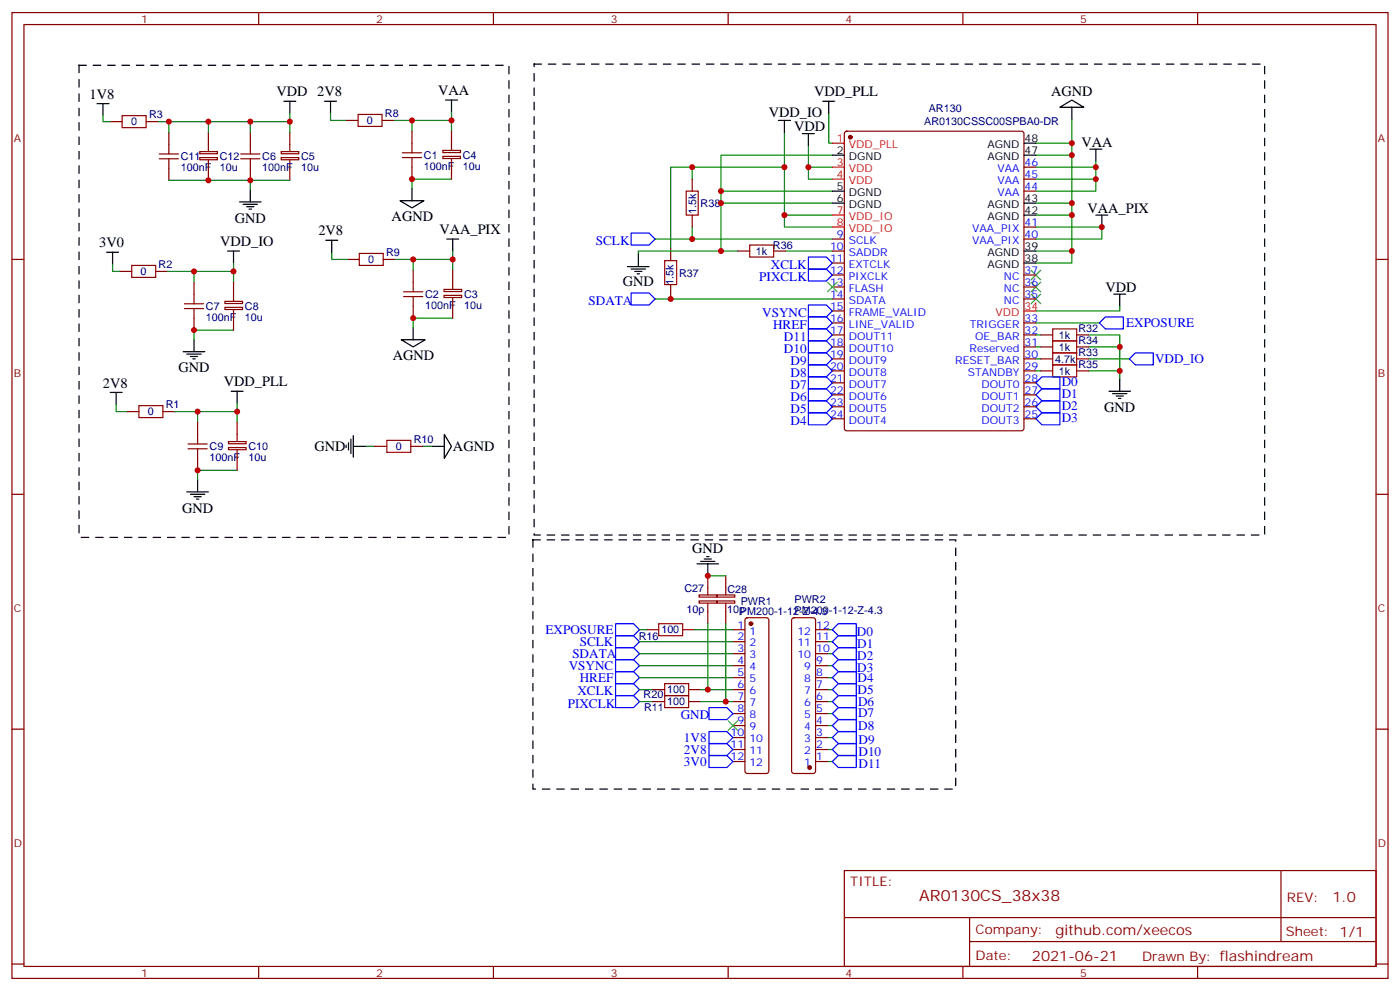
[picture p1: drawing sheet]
<svg xmlns="http://www.w3.org/2000/svg" width="412mm" height="292mm" viewBox="0 0 412 292" stroke-linecap="round" stroke-linejoin="round" font-family="sans-serif">
<g fill="none" stroke="#870000" stroke-width=".35">
<path d="M3.5 3.7h405.4v284.3h-405.4zM7.1 7.2h398.2v277.3h-398.2zM76.2 3.7v3.5M145.3 3.7v3.5M214.5 3.7v3.5M283.6 3.7v3.5M352.8 3.7v3.5M32.5 35.8h3.5M43 35.8h3.6M49.7 39v6.3M61.4 39v5.6M73.7 39v6.3"/>
<path d="M85.4 39v5.6M102 35.5h3.5M112.5 35.5h3.6M121.4 38.6v6.4M133 38.6v5.7M248.9 38.8l.5-.2h51.5l.7 .5v87l-.4 .7h-51.8l-.6-.4-.1-87.1zM46.9 46.7h5.7M46.9 45.3h5.7M49.7 46.7v6.4M58.8 46.4h5.2v.6h-5.2zM58.8 44.6h5.2v.7h-5.2zM61.4 47.1v6"/>
<path d="M70.9 46.7h5.7M70.9 45.3h5.7M73.7 46.7v6.4M82.8 46.4h5.2v.6h-5.2zM82.8 44.6h5.2v.7h-5.2zM85.4 47.1v6M118.5 46.4h5.7M118.5 45h5.7M121.4 46.4v6.3M130.5 46h5.1v.7h-5.1zM130.5 44.3h5.1v.6h-5.1zM133 46.7v6"/>
<path d="M203.9 52.7v3.6M301.6 56.3h3.6M301.6 52.7h3.6M301.6 49.2h3.6M3.5 76.4h3.6M35.3 79.9h3.5M45.9 79.9h3.5M102.3 76.4h3.5M112.9 76.4h3.5M121.7 79.6v6.3M133.3 79.6v5.6M197.6 73.2v3.5"/>
<path d="M203.9 63.3v3.6M217.3 73.9h3.5M227.9 73.9h3.5M245.2 73.9h3.5M245.2 70.4h3.5M245.2 77.4h3.5M301.6 70.4h3.6M301.6 66.9h3.6M405.3 76.4h3.6M54.3 90.8h5.7M54.3 89.4h5.7M57.1 83.1v6.3"/>
<path d="M57.1 90.8v6.4M66.3 90.5h5.1v.6h-5.1zM66.3 88.7h5.1v.7h-5.1zM68.8 83.1v5.6M68.8 91.2v6M118.9 87.3h5.6M118.9 85.9h5.6M121.7 87.3v6.4M130.8 87h5.2v.6h-5.2zM130.8 85.2h5.2v.6h-5.2zM133.3 87.7v6M197.6 83.8v3.5"/>
<path d="M245.2 98.6h3.5M245.2 81h3.5M245.2 84.5h3.5M245.2 88h3.5M245.2 91.5h3.5M245.2 95.1h3.5M301.6 98.6h3.6M301.6 81h3.6M301.6 84.5h3.6M301.6 88h3.6M301.6 95.1h3.6M306.6 98.6h3.5"/>
<path d="M317.1 98.6h3.6M245.2 109.2h3.5M245.2 102.1h3.5M245.2 105.7h3.5M245.2 112.7h3.5M245.2 116.2h3.5M245.2 119.8h3.5M301.6 109.2h3.6M301.6 102.1h3.6M301.6 105.7h3.6M301.6 112.7h3.6M301.6 116.2h3.6"/>
<path d="M301.6 119.8h3.6M306.6 109.2h3.5M306.6 102.1h3.5M306.6 105.7h3.5M317.1 109.2h3.6M317.1 102.1h3.6M317.1 105.7h3.6M37.4 121.2h3.5M48 121.2h3.5M55.4 132.1h5.6M55.4 130.7h5.6M58.2 124.4v6.3"/>
<path d="M58.2 132.1v6.4M67.3 131.8h5.2v.6h-5.2zM67.3 130h5.2v.6h-5.2zM69.8 124.4v5.6M69.8 132.5v6M110.4 131.4h3.5M121 131.4h3.5M245.2 123.3h3.5M301.6 123.3h3.6M3.5 145.5h3.6M405.3 145.5h3.6M206 176.9h5.1v.7h-5.1z"/>
<path d="M206 175.2h5.1v.6h-5.1zM208.5 169.5v5.7M208.5 177.6v6M211.2 176.9h5.2v.7h-5.2zM211.2 175.2h5.2v.6h-5.2zM213.8 169.5v5.7M213.8 177.6v6M190.5 185.4h3.5M201.1 185.4h3.5M215.9 185.4h3.5M215.9 188.9h3.5M215.9 192.4h3.5"/>
<path d="M215.9 196h3.5M215.9 199.5h3.5M219.7 182.1l.4-.2h5.7l.5 .2 .2 .5v44.4l-.3 .5-.4 .2h-5.7l-.5-.2-.2-.5v-44.4zM233.4 182.1l.5-.2h5.6l.5 .2 .2 .5v44.4l-.2 .5-.5 .2h-5.6l-.5-.2-.2-.5v-44.4zM240.2 185.4h3.6M240.2 188.9h3.6M240.2 192.4h3.6M240.2 196h3.6M240.2 199.5h3.6M3.5 214.7h3.6M192.3 203h3.5M192.3 206.6h3.5"/>
<path d="M202.8 203h3.6M202.8 206.6h3.6M215.9 203h3.5M215.9 206.6h3.5M215.9 210.1h3.5M215.9 213.6h3.5M215.9 217.1h3.5M240.2 203h3.6M240.2 206.6h3.6M240.2 210.1h3.6M240.2 213.6h3.6M240.2 217.1h3.6"/>
<path d="M405.3 214.7h3.6M215.9 220.7h3.5M215.9 224.2h3.5M240.2 220.7h3.6M240.2 224.2h3.6M248.7 256.3h156.6v28.2h-156.6zM377.3 256.3v20.9M248.7 270.1h156.5M285.6 277.2h119.6M285.6 270.1v14.2M3.5 283.8h3.6M76.2 284.5v3.5"/>
<path d="M145.3 284.5v3.5M214.5 284.5v3.5M283.6 284.5v3.5M352.8 284.5v3.5M405.3 283.8h3.6"/>
</g>
<g fill="none" stroke="#008700" stroke-width=".35">
<path d="M30.3 34v1.8h2.2M49.7 35.8v3.2M61.4 35.8v3.2M73.7 35.8v3.2M85.4 33.3v2.5h-38.8M85.4 35.8v3.2M97.4 33.3v2.2h4.6M121.4 35.5v3.1M133 33v2.5h-16.9M133 35.5v3.1M231.1 39v24.3M244.1 33.3v8.9h1.1"/>
<path d="M315.7 35.1v7.1h-10.5M49.7 53.1h35.7M73.7 53.1v2.8M133 52.7h-11.6v2.9M203.9 49.2v3.5M212.4 59.8h32.8M231.1 49.2h-33.5v24M238.1 42.9v9.8h7.1M238.1 49.2h7.1M245.2 45.7h-32.8v10.6M245.2 56.3h-32.8v17.6M305.2 52.7h17.6"/>
<path d="M305.2 49.2h17.6M315.7 59.8v3.5h-10.5M315.7 45.7v14.1h-10.5M315.7 42.2v3.5h-10.5M322.8 47.4v8.9h-17.6M33.2 77.8v2.1h2.1M57.1 79.9v3.2M68.8 77.4v2.5h-19.4M68.8 79.9v3.2M97.7 74.3v2.1h4.6M121.7 76.4v3.2M133.3 73.9v2.5h-16.9"/>
<path d="M133.3 76.4v3.2M193 70.4h52.2M203.9 66.9v3.5M217.3 73.9h-29.3v1.1M231.4 73.9h13.8M245.2 63.3h-14.1v3.6h14.1M305.2 66.9h19.4v3.5h-19.4M315.7 73.9v3.5h-10.5M315.7 63.3v10.6h-10.5M68.8 97.2h-11.7v2.8M133.3 93.7h-11.6v2.8M193 88h52.2"/>
<path d="M197.6 87.3v.7M305.2 95.1h18.6M305.2 98.6h1.4M320.7 98.6h9.1v3.5M329.8 90.1v1.4h-24.6M34.2 119.1v2.1h3.2M69.8 118.7v2.5h-18.3M305.2 105.7h1.4M305.2 109.2h1.4M305.2 102.1h1.4M320.7 102.1h9.1v7.1M320.7 109.2h9.1v2.5"/>
<path d="M320.7 105.7h12M58.2 121.2v3.2M69.8 138.5h-11.6v2.8M69.8 121.2v3.2M107.6 131.4h2.8M124.5 131.4h2.9M208.5 169.5h5.3M188.4 192.4h27.5M188.4 196h27.5M188.4 199.5h27.5M188.4 188.9h27.5M188.4 185.4h2.1"/>
<path d="M204.6 185.4h11.3M208.5 183.6v19.4M213.8 183.6v23M243.8 192.4h1.4M243.8 196h1.4M243.8 199.5h1.4M243.8 188.9h1.4M243.8 185.4h1.4M188.4 203h3.9M188.4 206.6h3.9M206.4 203h9.5M206.4 206.6h9.5"/>
<path d="M243.8 203h1.4M243.8 206.6h1.4M243.8 210.1h1.4M243.8 213.6h1.4M243.8 217.1h1.4M243.8 220.7h1.4M243.8 224.2h1.4"/>
</g>
<g fill="none" stroke="#00f" stroke-width=".35">
<path d="M185.9 68.6h5.3l1.8 1.8-1.8 1.7h-5.3zM238.1 79.2h5.3l1.8 1.8-1.8 1.7h-5.3zM238.1 75.7h5.3l1.8 1.7-1.8 1.8h-5.3zM185.9 86.3h5.3l1.8 1.7-1.8 1.8h-5.3zM238.1 96.8h5.3l1.8 1.8-1.8 1.8h-5.3zM238.1 93.3h5.3l1.8 1.8-1.8 1.7h-5.3zM238.1 89.8h5.3l1.8 1.7-1.8 1.8h-5.3zM323.8 95.1l1.8-1.8h5.3v3.5h-5.3zM238.1 100.4h5.3l1.8 1.7-1.8 1.8h-5.3zM238.1 103.9h5.3l1.8 1.8-1.8 1.7h-5.3zM238.1 107.4h5.3l1.8 1.8-1.8 1.7h-5.3zM238.1 110.9h5.3l1.8 1.8-1.8 1.8h-5.3z"/>
<path d="M238.1 114.5h5.3l1.8 1.7-1.8 1.8h-5.3zM238.1 118h5.3l1.8 1.8-1.8 1.7h-5.3zM305.2 116.2l1.7-1.7h5.3v3.5h-5.3zM306.9 110.9h5.3v3.6h-5.3l-1.7-1.8zM306.9 118h5.3v3.5h-5.3l-1.7-1.7zM334.4 103.9h5.3v3.5h-5.3l-1.7-1.7zM238.1 121.5h5.3l1.8 1.8-1.8 1.8h-5.3zM305.2 123.3l1.7-1.8h5.3v3.6h-5.3zM181.3 183.6h5.3l1.8 1.8-1.8 1.7h-5.3zM181.3 187.1h5.3l1.8 1.8-1.8 1.8h-5.3zM181.3 197.7h5.3l1.8 1.8-1.8 1.8h-5.3zM181.3 194.2h5.3l1.8 1.8-1.8 1.7h-5.3z"/>
<path d="M181.3 190.7h5.3l1.8 1.7-1.8 1.8h-5.3zM246.9 197.7h5.3v3.6h-5.3l-1.7-1.8zM246.9 194.2h5.3v3.5h-5.3l-1.7-1.7zM246.9 190.7h5.3v3.5h-5.3l-1.7-1.8zM246.9 187.1h5.3v3.6h-5.3l-1.7-1.8zM246.9 183.6h5.3v3.5h-5.3l-1.7-1.7zM181.3 201.3h5.3l1.8 1.7-1.8 1.8h-5.3zM181.3 204.8h5.3l1.8 1.8-1.8 1.7h-5.3zM208.8 218.9h5.3l1.8 1.8-1.8 1.7h-5.3zM208.8 215.4h5.3l1.8 1.7-1.8 1.8h-5.3zM208.8 208.3h5.3l1.8 1.8-1.8 1.7h-5.3zM245.2 213.6l1.7-1.8h5.3v3.6h-5.3z"/>
<path d="M245.2 210.1l1.7-1.8h5.3v3.5h-5.3zM245.2 206.6l1.7-1.8h5.3v3.5h-5.3zM245.2 203l1.7-1.7h5.3v3.5h-5.3zM246.9 218.9h5.3v3.5h-5.3l-1.7-1.7zM246.9 215.4h5.3v3.5h-5.3l-1.7-1.8zM208.8 222.4h5.3l1.8 1.8-1.8 1.8h-5.3zM246.9 222.4h5.3v3.6h-5.3l-1.7-1.8z"/>
</g>
<g fill="none" stroke="#000" stroke-width=".35">
<path d="M28.6 30.5h3.5M30.3 30.5v3.5M83.6 29.8h3.5M85.4 29.8v3.5M95.6 29.8h3.5M97.4 29.8v3.5M131.2 29.5h3.6M133 29.5v3.5M229.3 35.5h3.5M231.1 35.5v3.5M236.4 39.3h3.5M238.1 39.3v3.6"/>
<path d="M242.4 29.8h3.5M244.1 29.8v3.5M312.2 31.6l3.5-2.1 3.6 2.1zM315.7 31.6v3.5M70.6 59.4h6.3M73.7 55.9v3.5M117.8 59.1h7.1l-3.5 2.1zM121.4 55.6v3.5M245.2 45.7h3.5M245.2 56.3h3.5M245.2 59.8h3.5M301.6 45.7h3.6"/>
<path d="M301.6 59.8h3.6M301.6 42.2h3.6M321 43.9h3.6M322.8 43.9v3.5M31.4 74.3h3.5M33.2 74.3v3.5M67 73.9h3.6M68.8 73.9v3.5M71.6 60.1h4.2M72.7 60.9h2.1M73.4 61.6h.7M96 70.7h3.5"/>
<path d="M97.7 70.7v3.6M131.6 70.4h3.5M133.3 70.4v3.5M184.9 78.5h6.3M185.9 79.2h4.2M187 79.9h2.1M188 75v3.5M301.6 63.3h3.6M301.6 77.4h3.6M301.6 73.9h3.6M322.8 63.3h3.5M324.6 63.3v3.6"/>
<path d="M121.7 96.5v3.5M187.7 80.6h.7M328.1 86.6h3.5M329.8 86.6v3.5M32.5 115.5h3.5M34.2 115.5v3.6M54 103.5h6.3M55 104.2h4.3M56.1 105h2.1M56.8 105.7h.7M57.1 100v3.5M68.1 115.2h3.5"/>
<path d="M69.8 115.2v3.5M118.2 100h7l-3.5 2.1zM326.7 115.2h6.3M327.7 115.9h4.3M328.8 116.6h2.1M329.5 117.3h.7M329.8 111.7v3.5M102 131.1v.7M102.7 130.4v2.1M103.4 129.3v4.2M104.1 131.4h3.5M104.1 128.2v6.4"/>
<path d="M127.4 131.4h3.5M130.9 127.9l2.1 3.5-2.1 3.5zM55 144.8h6.4M56.1 145.5h4.2M57.1 146.2h2.2M57.9 146.9h.7M58.2 141.3v3.5M205.3 166h6.4M206.4 165.3h4.2M207.4 164.6h2.1M208.1 163.9h.7M208.5 166v3.5"/>
</g>
<g fill="none" stroke="#a10000" stroke-width=".35">
<path d="M36 34h7v3.6h-7zM105.5 33.7h7v3.5h-7zM202.1 56.3h3.6v7h-3.6zM38.8 78.1h7.1v3.6h-7.1zM105.8 74.6h7.1v3.5h-7.1zM195.8 76.7h3.5v7.1h-3.5zM220.8 72.1h7.1v3.6h-7.1zM310.1 96.8h7v3.6h-7zM40.9 119.4h7.1v3.5h-7.1zM310.1 107.4h7v3.5h-7zM310.1 100.4h7v3.5h-7zM310.1 103.9h7v3.5h-7z"/>
<path d="M113.9 129.6h7.1v3.6h-7.1zM194 183.6h7.1v3.5h-7.1zM195.8 201.3h7v3.5h-7zM195.8 204.8h7v3.5h-7z"/>
</g>
<path d="M303.7 79.6l2.9 2.8M306.6 79.6l-2.9 2.8M243.8 83.1l2.8 2.8M246.6 83.1l-2.8 2.8M303.7 86.6l2.9 2.8M303.7 83.1l2.9 2.8M306.6 86.6l-2.9 2.8M306.6 83.1l-2.9 2.8M214.5 212.2l2.8 2.8M217.3 212.2l-2.8 2.8" fill="none" stroke="#3c3" stroke-width=".35"/>
<g fill="#870000" stroke="#870000" stroke-width=".35">
<circle cx="250.5" cy="40.4" r=".53"/>
<circle cx="221.2" cy="183.6" r=".53"/>
<circle cx="238.5" cy="226" r=".53"/>
</g>
<path d="M245.2 42.2h3.5M245.2 49.2h3.5M245.2 52.7h3.5M245.2 63.3h3.5M245.2 66.9h3.5M301.6 91.5h3.6" fill="none" stroke="#f00" stroke-width=".35"/>
<path d="M23.3 19.2h126.6v139h-126.6zM157.3 18.9h215.2v138.6h-215.2zM157 158.9h124.5v73.4h-124.5z" fill="none" stroke="#000" stroke-width=".35" stroke-dasharray="2.1 2.1"/>
<g fill="#c00">
<circle cx="121.4" cy="52.7" r=".88"/>
<circle cx="133" cy="35.5" r=".88"/>
<circle cx="121.4" cy="35.5" r=".88"/>
<circle cx="212.4" cy="56.3" r=".88"/>
<circle cx="231.1" cy="49.2" r=".88"/>
<circle cx="203.9" cy="70.4" r=".88"/>
<circle cx="212.4" cy="59.8" r=".88"/>
<circle cx="329.8" cy="102.1" r=".88"/>
<circle cx="329.8" cy="109.2" r=".88"/>
<circle cx="324.6" cy="66.9" r=".88"/>
<circle cx="322.8" cy="49.2" r=".88"/>
<circle cx="322.8" cy="52.7" r=".88"/>
<circle cx="238.1" cy="49.2" r=".88"/>
<circle cx="231.1" cy="63.3" r=".88"/>
<circle cx="315.7" cy="73.9" r=".88"/>
<circle cx="315.7" cy="63.3" r=".88"/>
<circle cx="315.7" cy="59.8" r=".88"/>
<circle cx="315.7" cy="45.7" r=".88"/>
<circle cx="315.7" cy="42.2" r=".88"/>
<circle cx="212.4" cy="73.9" r=".88"/>
<circle cx="121.7" cy="76.4" r=".88"/>
<circle cx="133.4" cy="76.4" r=".88"/>
<circle cx="121.7" cy="93.7" r=".88"/>
<circle cx="73.7" cy="53.1" r=".88"/>
<circle cx="57.2" cy="97.2" r=".88"/>
<circle cx="58.2" cy="138.5" r=".88"/>
<circle cx="73.7" cy="35.8" r=".88"/>
<circle cx="85.4" cy="35.8" r=".88"/>
<circle cx="68.8" cy="79.9" r=".88"/>
<circle cx="57.2" cy="79.9" r=".88"/>
<circle cx="69.9" cy="121.2" r=".88"/>
<circle cx="58.2" cy="121.2" r=".88"/>
<circle cx="49.7" cy="35.8" r=".88"/>
<circle cx="61.4" cy="35.8" r=".88"/>
<circle cx="61.4" cy="53.1" r=".88"/>
<circle cx="197.6" cy="88" r=".88"/>
<circle cx="203.9" cy="49.2" r=".88"/>
<circle cx="208.5" cy="169.5" r=".88"/>
<circle cx="213.8" cy="206.6" r=".88"/>
<circle cx="208.5" cy="203" r=".88"/>
</g>
<text font-size="4.6" fill="#800" x="270.8" y="265.3">AR0130CS_38x38</text>
<g font-size="4.2">
<text x="26.4" y="29.1">1V8</text>
<text x="81.4" y="28.4">VDD 2V8</text>
<text x="129.1" y="28">VAA</text>
<text x="239.8" y="28.4">VDD_PLL</text>
<text x="309.6" y="28.3">AGND</text>
<text x="226.4" y="34.4">VDD_IO</text>
<text x="233.9" y="38.6">VDD</text>
<text x="318.6" y="43.2">VAA</text>
<text x="69.1" y="65.5">GND</text>
<text x="115.4" y="65.2">AGND</text>
<text x="320.3" y="62.6">VAA_PIX</text>
<text x="93.8" y="69.3">2V8</text>
<text x="129.4" y="68.9">VAA_PIX</text>
<text x="29.2" y="72.8">3V0</text>
<text x="64.9" y="72.5">VDD_IO</text>
<text x="183.4" y="84.1">GND</text>
<text x="325.6" y="85.9">VDD</text>
<text x="115.7" y="106.1">AGND</text>
<text x="52.6" y="109.6">GND</text>
<text x="65.9" y="113.7">VDD_PLL</text>
<text x="30.3" y="114.1">2V8</text>
<text x="325.3" y="121.2">GND</text>
<text x="92.6" y="132.8">GND</text>
<text x="133.4" y="132.8">AGND</text>
<text x="53.6" y="150.9">GND</text>
<text x="203.9" y="162.8">GND</text>
</g>
<g font-size="4.2" fill="#800">
<text x="392.5" y="265.6">1.0</text>
<text x="310.9" y="275.1">github.com/xeecos</text>
<text x="304" y="282.9">2021-06-21</text>
</g>
<g font-size="3.9" fill="#00f">
<text x="175.5" y="72.1">SCLK</text>
<text x="223.7" y="82.7">PIXCLK</text>
<text x="227.1" y="79.2">XCLK</text>
<text x="173.4" y="89.8">SDATA</text>
<text x="224.5" y="93.3">VSYNC</text>
<text x="227.7" y="96.8">HREF</text>
<text x="230.9" y="100.4">D11</text>
<text x="331.7" y="96.3">EXPOSURE</text>
<text x="230.9" y="103.9">D10</text>
<text x="232.9" y="107.4">D9</text>
<text x="340.2" y="107">VDD_IO</text>
<text x="232.9" y="110.9">D8</text>
<text x="312.7" y="113.5">D0</text>
<text x="232.9" y="114.5">D7</text>
<text x="232.9" y="118">D6</text>
<text x="312.7" y="117">D1</text>
<text x="232.9" y="121.5">D5</text>
<text x="232.9" y="125.1">D4</text>
<text x="312.7" y="120.6">D2</text>
<text x="312.7" y="124.1">D3</text>
<text x="160.7" y="186.6">EXPOSURE</text>
<text x="170.8" y="190.2">SCLK</text>
<text x="252.4" y="187.3">D0</text>
<text x="252.5" y="190.7">D1</text>
<text x="167.5" y="197.2">VSYNC</text>
<text x="168.6" y="193.7">SDATA</text>
<text x="252.5" y="197.7">D3</text>
<text x="252.5" y="194.2">D2</text>
<text x="170.8" y="200.7">HREF</text>
<text x="252.6" y="200.8">D4</text>
<text x="167.2" y="208.5">PIXCLK</text>
<text x="170.1" y="204.6">XCLK</text>
<text x="252.6" y="204.3">D5</text>
<text x="252.7" y="207.9">D6</text>
<text x="200.5" y="211.5">GND</text>
<text x="252.8" y="211.1">D7</text>
<text x="252.8" y="214.9">D8</text>
<text x="201.5" y="221.9">2V8</text>
<text x="201.5" y="218.4">1V8</text>
<text x="252.9" y="218.9">D9</text>
<text x="201.5" y="225.4">3V0</text>
<text x="252.9" y="226">D11</text>
<text x="252.9" y="222.4">D10</text>
</g>
<g font-size="3.9" fill="#800">
<text x="250.5" y="260.9">TITLE:</text>
<text x="379.1" y="265.6">REV:</text>
<text x="287.4" y="275.1">Company:</text>
<text x="378.7" y="275.7">Sheet: 1/1</text>
<text x="287.4" y="282.8">Date:</text>
<text x="336.4" y="282.8">Drawn By: flashindream</text>
</g>
<g font-size="3.2" fill="#800">
<text x="41.6" y="6.7">1</text>
<text x="110.8" y="6.7">2</text>
<text x="179.9" y="6.7">3</text>
<text x="249.1" y="6.7">4</text>
<text x="318.2" y="6.7">5</text>
<text x="4.1" y="41.8">A</text>
<text x="405.9" y="41.8">A</text>
<text x="4.1" y="110.9">B</text>
<text x="405.9" y="110.9">B</text>
<text x="4.1" y="180.1">C</text>
<text x="405.9" y="180.1">C</text>
<text x="4.1" y="249.2">D</text>
<text x="405.9" y="249.2">D</text>
<text x="41.6" y="287.5">1</text>
<text x="110.8" y="287.5">2</text>
<text x="179.9" y="287.5">3</text>
<text x="249.1" y="287.5">4</text>
<text x="318.2" y="287.5">5</text>
</g>
<g font-size="3.2" fill="#000080">
<text x="43.9" y="34.8">R3</text>
<text x="113.4" y="34.5">R8</text>
<text x="273.6" y="33.1">AR130</text>
<text x="38.6" y="36.9">0</text>
<text x="108.1" y="36.6">0</text>
<text x="272.3" y="36.8">AR0130CSSC00SPBA0-DR</text>
<text x="53.3" y="47.1">C11</text>
<text x="64.7" y="47.2">C12</text>
<text x="77.3" y="47.1">C6</text>
<text x="88.7" y="47.2">C5</text>
<text x="124.9" y="46.8">C1</text>
<text x="136.3" y="46.8">C4</text>
<text x="53.3" y="50.3">100nF</text>
<text x="64.7" y="50.4">10u</text>
<text x="77.3" y="50.3">100nF</text>
<text x="88.7" y="50.4">10u</text>
<text x="124.9" y="50">100nF</text>
<text x="136.3" y="50">10u</text>
<text x="205.1" y="63" transform="rotate(-90 205.1 63)">1.5k</text>
<text x="206.4" y="60.9">R38</text>
<text x="108.4" y="77.5">0</text>
<text x="113.7" y="75.4">R9</text>
<text x="222.6" y="75">1k</text>
<text x="227.7" y="73.3">R36</text>
<text x="41.4" y="81">0</text>
<text x="46.7" y="78.9">R2</text>
<text x="198.3" y="83.8" transform="rotate(-90 198.3 83.8)">1.5k</text>
<text x="200" y="81.4">R37</text>
<text x="125.2" y="87.7">C2</text>
<text x="136.7" y="87.8">C3</text>
<text x="60.7" y="94.4">100nF</text>
<text x="60.7" y="91.2">C7</text>
<text x="72.1" y="94.5">10u</text>
<text x="72.1" y="91.3">C8</text>
<text x="125.2" y="90.9">100nF</text>
<text x="136.7" y="90.9">10u</text>
<text x="311.9" y="99.8">1k</text>
<text x="317.7" y="101.2">R34</text>
<text x="317.7" y="97.7">R32</text>
<text x="310.9" y="106.8">4.7k</text>
<text x="311.9" y="103.3">1k</text>
<text x="317.7" y="104.7">R33</text>
<text x="311.9" y="110.4">1k</text>
<text x="317.7" y="108.2">R35</text>
<text x="43.5" y="122.3">0</text>
<text x="48.8" y="120.2">R1</text>
<text x="121.9" y="130.4">R10</text>
<text x="61.7" y="135.7">100nF</text>
<text x="61.7" y="132.5">C9</text>
<text x="73.2" y="135.7">10u</text>
<text x="73.2" y="132.6">C10</text>
<text x="116.6" y="132.5">0</text>
<text x="201.6" y="174.1">C27</text>
<text x="214.3" y="174.5">C28</text>
<text x="218.2" y="178.1">PWR1</text>
<text x="234.1" y="177.6">PWR2</text>
<text x="202.2" y="180.5">10p</text>
<text x="214.2" y="180.5">10p</text>
<text x="217.9" y="180.9">PM200-1-12-Z-4.3</text>
<text x="234.1" y="180.8">PM200-1-12-Z-4.3</text>
<text x="188.2" y="188.3">R16</text>
<text x="194.8" y="186.5">100</text>
<text x="189.6" y="205.6">R20</text>
<text x="189.7" y="209.5">R11</text>
<text x="196.6" y="204.1">100</text>
<text x="196.6" y="207.7">100</text>
</g>
<g font-size="3.2" fill="#f00">
<text x="246.5" y="41.8">1</text>
<text x="250" y="43.6">VDD_PLL</text>
<text x="246.5" y="48.9">3</text>
<text x="246.5" y="52.4">4</text>
<text x="250" y="50.6">VDD</text>
<text x="250" y="54.2">VDD</text>
<text x="246.5" y="63">7</text>
<text x="250" y="64.7">VDD_IO</text>
<text x="246.5" y="66.5">8</text>
<text x="250" y="68.3">VDD_IO</text>
<text x="293.3" y="93">VDD</text>
<text x="301.8" y="91.2">34</text>
</g>
<g font-size="3.2">
<text x="301.8" y="41.8">48</text>
<text x="246.5" y="45.3">2</text>
<text x="250" y="47.1">DGND</text>
<text x="290.9" y="47.1">AGND</text>
<text x="290.9" y="43.6">AGND</text>
<text x="301.8" y="45.3">47</text>
<text x="246.5" y="55.9">5</text>
<text x="246.5" y="59.4">6</text>
<text x="250" y="57.7">DGND</text>
<text x="301.8" y="59.4">43</text>
<text x="250" y="61.2">DGND</text>
<text x="290.9" y="64.7">AGND</text>
<text x="290.9" y="61.2">AGND</text>
<text x="301.8" y="63">42</text>
<text x="290.9" y="75.3">AGND</text>
<text x="301.8" y="77.1">38</text>
<text x="301.8" y="73.6">39</text>
<text x="290.9" y="78.8">AGND</text>
</g>
<g font-size="3.2" fill="#00f">
<text x="293.8" y="50.6">VAA</text>
<text x="301.8" y="52.4">45</text>
<text x="301.8" y="48.9">46</text>
<text x="293.8" y="57.7">VAA</text>
<text x="293.8" y="54.2">VAA</text>
<text x="301.8" y="55.9">44</text>
<text x="246.5" y="70">9</text>
<text x="250" y="71.8">SCLK</text>
<text x="286.4" y="71.8">VAA_PIX</text>
<text x="286.4" y="68.3">VAA_PIX</text>
<text x="301.8" y="70">40</text>
<text x="301.8" y="66.5">41</text>
<text x="244.5" y="73.6">10</text>
<text x="244.5" y="77.1">11</text>
<text x="250" y="75.3">SADDR</text>
<text x="244.5" y="80.6">12</text>
<text x="250" y="78.8">EXTCLK</text>
<text x="250" y="82.4">PIXCLK</text>
<text x="295.7" y="82.4">NC</text>
<text x="301.8" y="80.6">37</text>
<text x="244.5" y="84.1">13</text>
<text x="244.5" y="87.7">14</text>
<text x="250" y="85.9">FLASH</text>
<text x="250" y="89.4">SDATA</text>
<text x="295.7" y="89.4">NC</text>
<text x="295.7" y="85.9">NC</text>
<text x="301.8" y="87.7">35</text>
<text x="301.8" y="84.1">36</text>
<text x="244.5" y="91.2">15</text>
<text x="244.5" y="94.7">16</text>
<text x="250" y="93">FRAME_VALID</text>
<text x="301.8" y="94.7">33</text>
<text x="244.5" y="98.2">17</text>
<text x="244.5" y="101.8">18</text>
<text x="250" y="96.5">LINE_VALID</text>
<text x="250" y="100">DOUT11</text>
<text x="285.7" y="96.5">TRIGGER</text>
<text x="287.2" y="100">OE_BAR</text>
<text x="301.8" y="101.8">31</text>
<text x="301.8" y="98.2">32</text>
<text x="244.5" y="105.3">19</text>
<text x="250" y="103.5">DOUT10</text>
<text x="250" y="107.1">DOUT9</text>
<text x="281.4" y="107.1">RESET_BAR</text>
<text x="285.6" y="103.5">Reserved</text>
<text x="301.8" y="105.3">30</text>
<text x="244.5" y="108.8">20</text>
<text x="244.5" y="112.4">21</text>
<text x="250" y="110.6">DOUT8</text>
<text x="285.1" y="110.6">STANDBY</text>
<text x="301.8" y="112.4">28</text>
<text x="301.8" y="108.8">29</text>
<text x="244.5" y="115.9">22</text>
<text x="244.5" y="119.4">23</text>
<text x="250" y="114.1">DOUT7</text>
<text x="250" y="117.7">DOUT6</text>
<text x="289.1" y="117.7">DOUT1</text>
<text x="289.1" y="114.1">DOUT0</text>
<text x="301.8" y="119.4">26</text>
<text x="301.8" y="115.9">27</text>
<text x="244.5" y="122.9">24</text>
<text x="250" y="121.2">DOUT5</text>
<text x="250" y="124.7">DOUT4</text>
<text x="289.1" y="124.7">DOUT3</text>
<text x="289.1" y="121.2">DOUT2</text>
<text x="301.8" y="122.9">25</text>
<text x="217.2" y="185">1</text>
<text x="240.4" y="185">12</text>
<text x="217.2" y="188.6">2</text>
<text x="220.7" y="186.8">1</text>
<text x="220.7" y="190.3">2</text>
<text x="234.9" y="190.3">11</text>
<text x="234.9" y="186.8">12</text>
<text x="240.4" y="188.6">11</text>
<text x="217.2" y="192.1">3</text>
<text x="217.2" y="195.6">4</text>
<text x="220.7" y="193.9">3</text>
<text x="220.7" y="197.4">4</text>
<text x="234.9" y="193.9">10</text>
<text x="236.9" y="197.4">9</text>
<text x="240.4" y="195.6">9</text>
<text x="240.4" y="192.1">10</text>
<text x="217.2" y="199.1">5</text>
<text x="217.2" y="202.7">6</text>
<text x="220.7" y="200.9">5</text>
<text x="236.9" y="200.9">8</text>
<text x="240.4" y="202.7">7</text>
<text x="240.4" y="199.1">8</text>
<text x="217.2" y="206.2">7</text>
<text x="217.2" y="209.7">8</text>
<text x="220.7" y="204.4">6</text>
<text x="220.7" y="208">7</text>
<text x="236.9" y="208">6</text>
<text x="236.9" y="204.4">7</text>
<text x="240.4" y="209.7">5</text>
<text x="240.4" y="206.2">6</text>
<text x="217.2" y="213.3">9</text>
<text x="220.7" y="211.5">8</text>
<text x="220.7" y="215">9</text>
<text x="236.9" y="215">4</text>
<text x="236.9" y="211.5">5</text>
<text x="240.4" y="213.3">4</text>
<text x="215.2" y="216.8">10</text>
<text x="215.2" y="220.3">11</text>
<text x="220.7" y="218.5">10</text>
<text x="236.9" y="218.5">3</text>
<text x="240.4" y="220.3">2</text>
<text x="240.4" y="216.8">3</text>
<text x="215.2" y="223.8">12</text>
<text x="220.7" y="222.1">11</text>
<text x="220.7" y="225.6">12</text>
<text x="236.9" y="225.6">1</text>
<text x="236.9" y="222.1">2</text>
<text x="240.4" y="223.8">1</text>
</g>
</svg>
